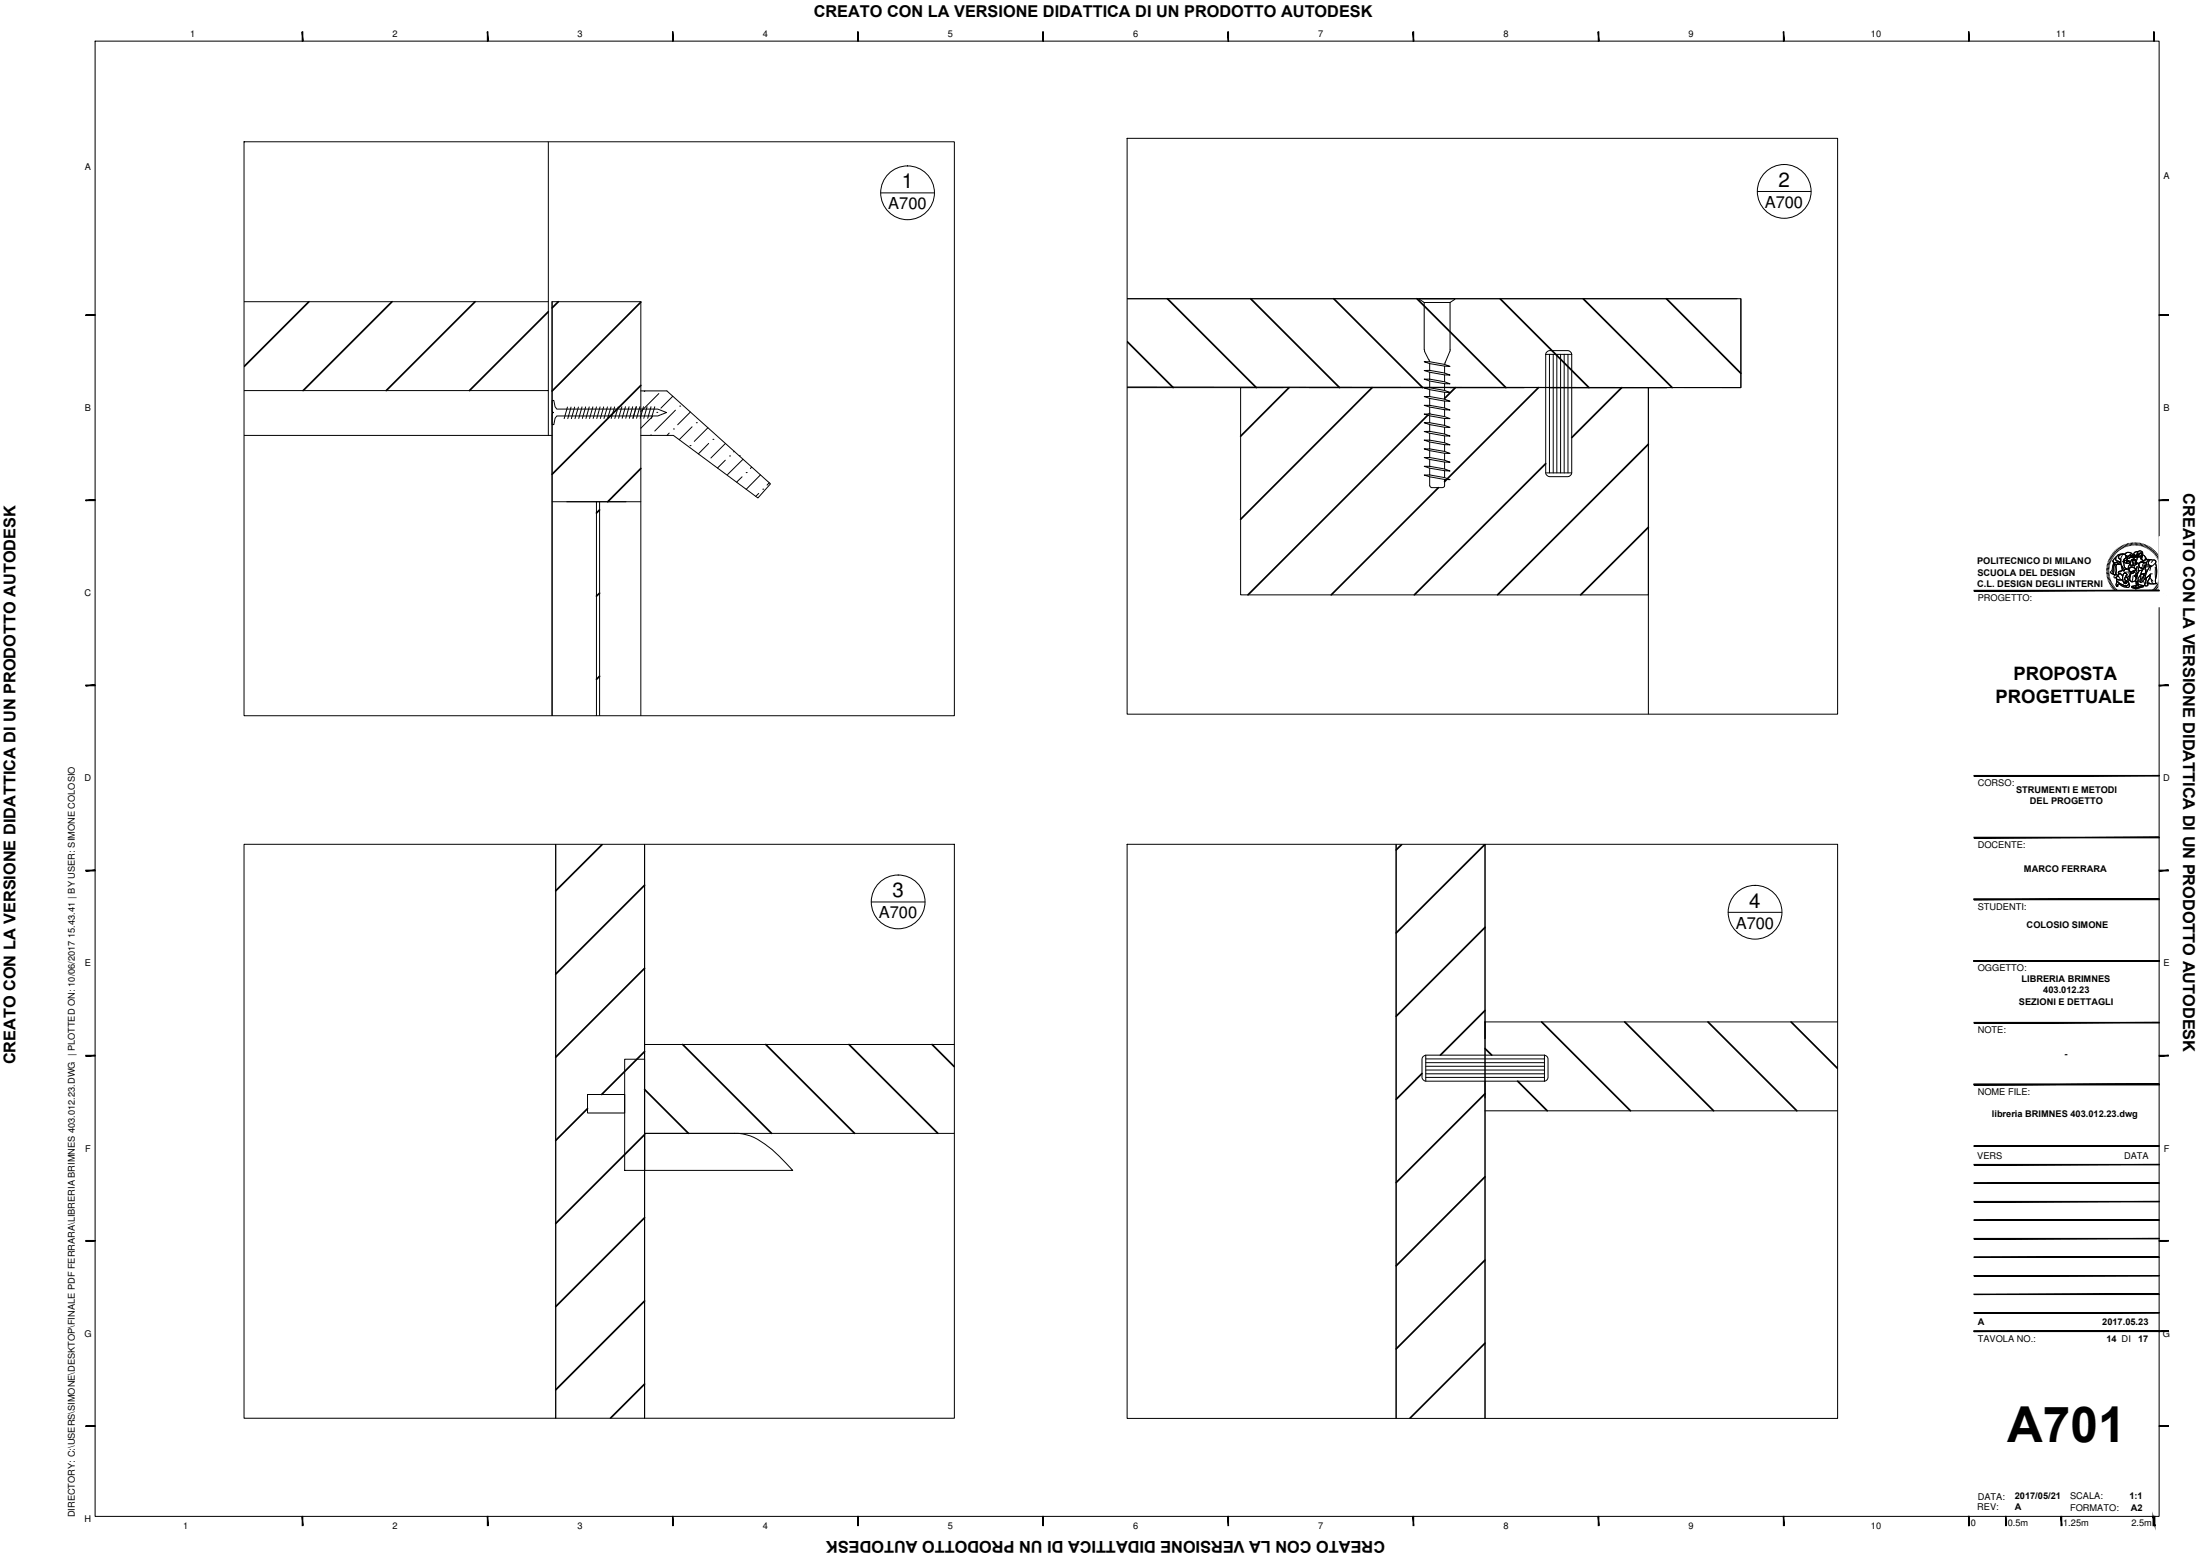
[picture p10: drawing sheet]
<svg xmlns="http://www.w3.org/2000/svg" width="594mm" height="420mm" viewBox="0 0 594 420" stroke-linecap="round" stroke-linejoin="round" font-family="sans-serif">
<g fill="none" stroke="#000" stroke-width=".27">
<path d="M25.7 11.1h557.3v398.4h-557.3zM81.6 8.6h.2v2.5zM81.6 8.6l.2 2.5h-.2zM131.6 8.6h.2v2.5zM131.6 8.6l.2 2.5h-.2zM181.6 8.6h.2v2.5zM181.6 8.6l.2 2.5h-.2zM231.6 8.6h.2v2.5zM231.6 8.6l.2 2.5h-.2zM281.6 8.6h.2v2.5zM281.6 8.6l.2 2.5h-.2zM331.6 8.6h.2v2.5z"/>
<path d="M331.6 8.6l.2 2.5h-.2zM381.6 8.6h.1v2.5zM381.6 8.6l.1 2.5h-.1zM431.6 8.6h.1v2.5zM431.6 8.6l.1 2.5h-.1zM481.6 8.6h.1v2.5zM481.6 8.6l.1 2.5h-.1zM531.6 8.6h.1v2.5zM531.6 8.6l.1 2.5h-.1zM581.6 8.6h.1v2.5zM581.6 8.6l.1 2.5h-.1zM148.1 38.3v67.2h-82.2"/>
<path d="M23.2 85.2l2.5-.2v.2zM23.2 85h2.5l-2.5 .2zM65.9 81.5h82.2M383.4 80.7v.2l1.2 .8M384.6 97.7h1.5l4 .7 1.5 .5-5.5-.7zM384.6 81.7h7M384.6 81.7v12.7M384.6 94.4l.1 .4M384.7 94.9l1.2 2.3M385.9 97.2l.2 .4M386.1 98.1v1.9M390.1 98.9v1.8"/>
<path d="M390.2 98l-.1 .4M391.5 94.8l-1.3 3.2M391.6 81.7v12.8M391.6 94.4l-.1 .4M392.8 80.7v.2M392.8 80.9l-1.2 .8M417.4 95.7a1.19 1.19 0 0 1 1-1h5a1.2 1.2 0 0 1 1 1M417.4 95.7v32a1.19 1.19 0 0 0 1 1h5a1.2 1.2 0 0 0 1-1v-32M417.4 95.7h7M418.4 95.7v32M419.4 95.7v32M420.4 95.7v32"/>
<path d="M421.4 95.7v32M422.4 95.7v32M423.4 95.7v32M469.1 80.7h-164.7h165.7v24h-165.7M470.1 80.7v24l-165.7-.2M583 85.2l2.5-.2v.2zM583 85h2.5l-2.5 .2zM65.9 117.6h83.2M148.1 105.5v12.1M149.1 108.1h.4l.4 1.7 .5 .7h27.2l2.4 .9-2.4 .9h-27.2l-.5 .7-.4 1.7h-.4v-3l.3-.3-.3-.3zM153.2 109.9l-.9 3.1M154.2 109.9l-.9 3.1"/>
<path d="M155.2 109.9l-.9 3.1M156.2 109.9l-.9 3.1M157.2 109.9l-.9 3.1M158.1 109.9l-.8 3.1M159.1 109.9l-.9 3.1M160.1 109.9l-.9 3.1M161.1 109.9l-.9 3.1M162 109.9l-.9 3.1M163 109.9l-.9 3.1M164 109.9l-.9 3.1M165 109.9l-.9 3.1M166 109.9l-1 3.1"/>
<path d="M166.9 109.9l-.9 3.1M167.9 109.8l-.9 3.2M168.9 109.8l-.9 3.2M169.9 109.8l-.9 3.2M170.8 109.8l-.8 3.2M171.8 109.8l-.9 3.2M172.8 109.8l-.9 3.2M173 105.6h7.1l28 25.1-3.4 3.8-22.9-16.9h-8.8M173.8 109.8l-.9 3.2M174.1 105.6l-.1 .1M174.7 109.8l-.9 3.2M175.7 117.5h.1"/>
<path d="M175.8 109.8l-.9 3.2M176.2 112.5l-3.2 3.1M176.8 109.8l-.9 3.2M177.4 111.4h.1M177.9 106.3l-4.9 4.8M180.7 116.9l-.6 .7M181.7 107l-3.2 3.2M181.8 115.8h.1M182.4 110.8l-5.6 5.6M183.5 109.7h.1M186.4 111.3l-3.4 3.4M186.9 115.2l-3.5 3.5"/>
<path d="M188 114.1h.1M191.2 115.5l-3.7 3.7M191.4 119.7l-2.8 2.9M192.5 118.6h.1M195.9 119.7l-3.9 4M346.5 104.7h-11.5v55.9h110.1v-55.9h-26.5h31.5h-31.5M353.5 104.7h31.1M384.6 100h1.5l4 .7 1.5 .6-1.5-.1-4-.7zM384.6 102.4h1.5l4 .7 1.5 .5h-1.5l-4-.7zM384.6 104.7h1.5l4 .7 1.5 .6-1.5-.1-4-.7zM384.6 107.1h1.5l4 .7 1.5 .5h-1.5l-4-.7zM384.6 109.4h1.5l4 .8 1.5 .5-5.5-.8z"/>
<path d="M384.6 111.8h1.5l4 .7 1.5 .5h-1.5l-4-.7zM384.6 114.1h1.5l4 .8 1.5 .5h-1.5l-4-.7zM384.6 116.5h1.5l4 .7 1.5 .5h-1.5l-4-.7zM384.6 118.8h1.5l4 .8 1.5 .5h-1.5l-4-.7zM386.1 100.5v1.9M386.1 102.9v1.8M386.1 105.2v1.9M386.1 107.6v1.8M386.1 109.9v1.9M386.1 112.3v1.8M386.1 114.7v1.8M386.1 117v1.8"/>
<path d="M386.1 119.4v1.8M390.1 101.2v1.9M390.1 103.6v1.8M390.1 105.9v1.9M390.1 108.3v1.9M390.1 110.6v1.9M390.1 113v1.9M390.1 115.4v1.8M390.1 117.7v1.9M391.6 104.7h20M445.1 104.7v88.1M23.2 135.2l2.5-.2v.2z"/>
<path d="M23.2 135h2.5l-2.5 .2zM149.1 135.5h23.9M161.1 135.5v57.7M161.9 135.5v57.7M186.3 120.3h.1M195.9 124.3l-2.2 2.1M197 123.1h.1M198.3 121.8l-.2 .2M199.6 123.1h.1M200.4 128.8l-1.5 1.4M200.6 124l-4.1 4.2M201.5 127.6h.1"/>
<path d="M203 126.1l-.4 .4M204.9 133.2l-.8 .8M205.3 128.2l-3.8 3.9M206 132.1h.1M207.7 130.4l-.6 .6M384.6 121.2h1.5l4 .7 1.5 .5h-1.5l-4-.7zM384.6 123.5h1.5l4 .8 1.5 .5h-1.5l-4-.7zM384.6 125.9h1.5l4 .7 1.5 .6-5.5-.8zM384.6 128.3l1.5-.1 4 .8 1.5 .5h-1.5l-4-.7zM386.1 128.8v2.3l.5 .5M386.1 121.7v1.8M386.1 124.1v1.8"/>
<path d="M386.1 126.4v1.8M390.1 129.5v1.6l-.3 .5-3.2 .1M390.1 120.1v1.8M390.1 122.4v1.9M390.1 124.8v1.8M390.1 127.1v1.9M417.4 127.7h7M583 135.2l2.5-.2v.2zM583 135h2.5l-2.5 .2zM568.8 153.8l.7 .1M568.8 154.1l.7 .1M568.9 153.5h.6"/>
<path d="M568.9 153.1l.7 .1M568.9 152.8l.7 .1M569 152.4l.7 .1M569.1 152.1l.7 .1M569.2 151.7l.7 .2M569.4 151.4l.6 .2M569.5 151.1l.6 .2M569.5 154.5h-.7M569.5 154.8l-.6 .1M569.6 155.2l-.7 .1M569.6 155.5l-.7 .1M569.7 150.7l.6 .3"/>
<path d="M569.7 155.8l-.7 .1M569.8 156.1l-.7 .2M569.8 150.4l.6 .4M569.9 156.4l-.7 .2M570 156.7l-.7 .2M570 150.1l.6 .4M570.1 157l-.6 .3M570.2 149.8l.6 .4M570.2 157.3l-.6 .3M570.4 157.6l-.6 .3M570.4 149.5l.5 .5M570.6 157.9l-.6 .4"/>
<path d="M570.6 149.2l.5 .5M570.7 151.8l.3 .1h.6l.4 .2 .7-.4v.7l-1.8-.1zM570.7 151.8l.1 .4M570.7 158.2l-.5 .4M570.9 152.3l-.3 .4-.1 1.7-.3 .4 .4 .2M570.9 149l.5 .5M570.9 158.4l-.5 .4M571 150.8l.3-.2v.2a.81 .81 0 0 0 .9 .9l.4 .1-.6 .3-.4-.2h-.8l-.2-.5zM571.1 148.7l.5 .5M571.1 158.7l-.5 .4M571.1 152.3l.5 .1-.2 .6v2.2l-.8-.2 .2-.7v-1.3zM571.1 152.4l-.3 .6v1.4l-.2 .6 .7 .2"/>
<path d="M571.4 158.9l-.6 .5M571.4 155.9l.1 .4 .5 .3 1.2-.1M571.4 148.5l.4 .5M571.5 150.3l.6-.6 1.3-.1a1 1 0 0 0-1.3 1l.6 .4v.7h-.5a.81 .81 0 0 1-.9-.9zM571.5 156.3l.7 .3 1-.1 .1 .4 .3 .4-.1 .2 .3-.3 .2 .4-.1-.5 .3 .4-.1-.5 .3 .2-.8-.7 .4-.7 .4 .1 .3 1a.85 .85 0 0 1-.4 1.3l-.6-.1-1.1-.4a1.45 1.45 0 0 1-1.1-1.4zM571.5 156.3l.2 .6a1.28 1.28 0 0 0-.1 1.4l.3-.1a.38 .38 0 0 1 .1-.6 .38 .38 0 0 1 .6 .3l.6 .4a1.7 1.7 0 0 0 1.8 0l-.1-.7M571.6 152.4l1.1-.1 .6 1.2v.5l-.4 .1a.58 .58 0 0 0-.6 .2 .58 .58 0 0 0-.1 .6l-.3 .5-.5-.2-.1-.4 .2-.7-.1-1.1zM571.6 159.1l-.5 .5M571.6 152.4l-.2 .5v2.3M571.7 148.3l.4 .5M571.7 156.9l.9 .8 1.3 .5 .5-.1 .5-.5 .1 .7a1.78 1.78 0 0 1-2-.1 .68 .68 0 0 0-.6-.4 .68 .68 0 0 0-.6 .3l.2 .1-.4 .1a1.28 1.28 0 0 1 .1-1.4zM571.7 156.9l.9 .8 1.7 .7"/>
<path d="M571.8 159.4l-.4 .5M571.9 155.4a.55 .55 0 0 0-.8-.1 .55 .55 0 0 0-.1 .8l1-.4 .5 .5M572 148l.3 .6M572 159.6l-.4 .5M572.1 155.1l.4-.3 .7 .7v1l-1 .1a.69 .69 0 0 1-.8-.8l.6-.1-.1-.4zM572.2 154.4l1.1-.4 .3 .1 .3-.5 .9 .2 .5 .6v.9l-.9 .6-.4-.1 .1-.3a.43 .43 0 0 0 0-.7 .43 .43 0 0 0-.7 .2l-.2 .5-.7-.7-.4 .1zM572.2 150.1a1 1 0 0 1 1-.5 1 1 0 0 1 .9 .9l-.3 .4a.86 .86 0 0 0-.3 1.1l.2 1.3 .6 .3-.5 .1-.2 .4a.37 .37 0 0 1-.4-.2 .37 .37 0 0 1 .1-.4l-.6-1.2v-1.3l-.4-.2a.44 .44 0 0 1-.1-.7zM572.2 147.8l.4 .6M572.3 159.8l-.4 .5M572.4 154.7l.8 .8M572.5 154.8l-.5 .5v.4M572.5 147.6l.4 .6"/>
<path d="M572.6 160l-.4 .5M572.7 152.4l-1.9-.2-.5 1.7-.5 .6 .3 .3M572.8 152.7l.3 1.4M572.8 147.5l.4 .6M573.1 150l-.4 .8-.1 1.1 .7 1.7a.27 .27 0 0 0 .1 .5 .27 .27 0 0 0 .3-.3l.6-.2-.6-.3-.1-1a1.52 1.52 0 0 1 .5-1.8l-.1-.5-.3-.3-1.1-.1-.6 .2-.5 .5-.2 .5a.81 .81 0 0 0 .9 .9h.4l-.6 .4-.4-.2h-.8a.8 .8 0 0 1 .4-1.3h.1M573.2 147.3l.2 .6M573.3 154l-.4 .1a.55 .55 0 0 0-.6 .2 .55 .55 0 0 0-.1 .6v.1M573.3 149.6a.99 .99 0 0 0-1.2 1l.6 .4M573.5 147.2l.3 .6M573.5 154.8h.1a.41 .41 0 0 1 .6 .1 .41 .41 0 0 1-.1 .6l-.5 1 .8 .7-.3-.2 .1 .5-.3-.4 .1 .5-.2-.4-.3 .3 .1-.2-.4-.5v-1.1zM573.5 154.8h.1a.43 .43 0 0 1 .6 .1 .43 .43 0 0 1-.1 .6l-.3 .6a.45 .45 0 0 0-.1 .4 .45 .45 0 0 0 .4 .3l.3 .3-.3-.1 .2 .5-.4-.4 .2 .5-.3-.4-.3 .3 .1-.3-.3-.3-.1-.4v-.9zM573.6 151.5l.8-.3 .3 .2-.4 .2 .1 .5-.6-.2z"/>
<path d="M573.6 150.9l.9-.3-.1 .6-1.1 .5zM573.6 151.5l.3 .5 .5 .1M573.7 149.7l.6-.5h.6l.9 .4-.1 .4a.75 .75 0 0 0-1 .2l-.6-.2M573.8 147l.3 .6M573.9 149.4l.5-.2 .8 .1a.53 .53 0 0 1 .5 .7h-.1a.51 .51 0 0 0-.9 .2 .76 .76 0 0 1-.9-.6zM574 150l.7 .2 .6-.5 .3 .3-.2 .5-.5 .3-.4-.2-.5 .1zM574.2 146.9l.2 .6M574.3 153.6h.1a1.38 1.38 0 0 1 .9 1.1v.7l-.3 .1M574.4 151.5h.8l-.2 .2a.38 .38 0 0 1-.2 .4 .38 .38 0 0 1-.5-.1 .38 .38 0 0 1 .1-.5zM574.4 155.9l.3 1a.85 .85 0 0 1-.4 1.3h-.4M574.4 151.2l.3 .2M574.5 150.9l-.1 .3-1.1 .5"/>
<path d="M574.5 154.5l-.8 .2M574.5 146.8l.2 .7M574.5 150.6l-.3 .5M574.7 154.1l.6 .6M574.7 151.5l-.4 .1v.3a.37 .37 0 0 0 .5 .3 .37 .37 0 0 0 .2-.5l.2-.2-.6 .1M574.8 154.6a.71 .71 0 0 1 .1 .9 .71 .71 0 0 1-.7 .3h-.2M574.8 153.8l.1-.3 .4-.4h.7l.5 .3 .2 .7-.4-.1-1 .4 .6 .4 .4-.2 .1-.4a.42 .42 0 0 0 .3-.4 .42 .42 0 0 0-.2-.4l-.5-.3h-.6l-.5 .7h-.2v-.5l.4-.9 .3 .2 1 .1 .6-.5-.1-.3 .7 .2-.1 .4 .2 .6-.3 .6 .2 .4-.3 .6-.6 .3v.5l-.4-.1 .3 .3 .2-.1v.5l.2-.3-.3 1.1-1 .2-.9-.7 .5-.8 .1-.9M574.8 153.6l.7-.5 1 .3 .3 .6-.8 .2a.5 .5 0 0 1-.6 .4 .5 .5 0 0 1-.4-.5zM574.8 146.7l.2 .7M574.9 156.4l.8 .7M575 150.5l.1 .1M575.1 150.1l.2 .2"/>
<path d="M575.2 155.8v1M575.2 152.4l-.4 .5-.1 .8M575.2 146.7l.1 .6M575.2 150.2h.1M575.3 154.4l1.1-.3-.1 .5-.5 .2zM575.3 155.3l-.1 .6-.6 .7M575.4 154.6l-.1 .1M575.5 150.3l.4-.1 .5 .1v-.2l.2 .4-.5 .1zM575.6 150l-.2 .5-.4 .3-.5-.2-.5 .1M575.6 146.6v.7M575.6 151.2l.6-.3 .5 .2 .3 .8-.2 .5-.2-.4 .1-.1v-.3a.42 .42 0 0 0-.4-.5 .42 .42 0 0 0-.4 .5l.1 .9-.6 .1a.49 .49 0 0 1 0-.8zM575.6 158.3l2-.4 1.2 .2-2.1 .6z"/>
<path d="M575.6 158.3l1.1 .4v.3l-1.1-.4zM575.9 151.1h.1a.66 .66 0 0 1 .7 .6l-.1 .9h-.6l-.2-1.2zM575.9 146.6l.1 .7M576 155.5l-.3 1.5a.41 .41 0 0 0 .7-.1h.3M576 150.2v-.3a.5 .5 0 0 1 .6 0 .5 .5 0 0 1 .2 .4l-.2 .2M576 154.6v.1M576.1 149.9h.5l.2 .5-.2 .1-.2-.3h-.4zM576.1 154.3l.1 .1M576.1 154.5l.1 .1M576.1 154.3v.1M576.2 151.4h.1M576.2 151.3l-.1 .1"/>
<path d="M576.3 146.5v.7M576.4 155.4l.3 .1 .2-.6 .4-.2-.5 1.4v-.5l-.2 .1zM576.4 150.3l-.5-.1-.4 .1 .3 .1a.39 .39 0 0 0 .4 .3 .39 .39 0 0 0 .3-.4l-.1-.2v.3M576.4 152.7v.6M576.4 154.1l-.1 .5-.4 .2-.5-.3M576.4 151.2l.3 .2-.1 .2M576.6 151.4a.38 .38 0 0 0-.6-.4 .38 .38 0 0 0-.1 .7v.2a.48 .48 0 0 1-.1 .8 .48 .48 0 0 1-.6-.5l.1-.2a.9 .9 0 0 1 .8-1h.4l.4 .5 .1 .7-.3 .2-.1-.3M576.6 146.5v.7M576.7 151.7h-.2M576.7 151.5v.1a.35 .35 0 0 1-.1 .5 .35 .35 0 0 1-.5-.1h-.1M576.7 152.3l-.2 .3h-.5M576.7 158.7l2.1-.6v.3l-2.1 .6z"/>
<path d="M576.7 158.7v.3M576.8 155.3l-.1 .7 .3-.2M576.8 150.4l.2-.1 .1 .5-.2 .7M576.9 154.9h.1M576.9 149.9l.1 .4M576.9 151.9l-.1-.3a1.13 1.13 0 0 0 .1-1.3l-.1 .1-.1-.4a.56 .56 0 0 1-.4-.6 .56 .56 0 0 1 .7-.5l.3 .1-.2 .7 .1 .9 .2-.1v-.5l.3 .4 .5-.2-.1 .7 .2-.1a.49 .49 0 0 1 .3 .6 .49 .49 0 0 1-.6 .4l-.4 .3M577 146.6l-.1 .7M577 155.3l-.1 .2M577 152.9l-.1 1.4M577 152.2l.5 .2M577.1 157l.2-.1 .1 1.1-.2-.6-.4 .7zM577.2 154.1l-.4 .4v.4"/>
<path d="M577.2 154.7l-.3 .2-.2 .6-.4-.1 .3 .3 .2-.1M577.3 149.1a.75 .75 0 0 1 1.3 .2v.8l-.4 .8v-.7l.2-.5-.2-.5-.3 .3a.74 .74 0 0 0-.5 1l-.2 .1-.1-.8zM577.3 153l-.4 .9M577.3 149a.78 .78 0 0 1 1.1-.1 .78 .78 0 0 1 .2 1l-.5 1 .3-1.2-.2-.5-.3 .3a.74 .74 0 0 0-.5 1l-.2 .1a1.5 1.5 0 0 1 .1-1.6zM577.3 149l-.3-.1a.8 .8 0 0 0-.8 .8M577.3 146.6l-.1 .7M577.4 150l.3 .4 .4-.2M577.6 149.7l.2 .1M577.6 152.1l.7-.4 1.1 .2a.73 .73 0 0 1-.3 1.2l-.4 .5h-.4l-.3-.3a.87 .87 0 0 1-.4-1.1zM577.6 149.5l.6-.3 .2 .6-.2 .4a.47 .47 0 0 1-.7-.1 .47 .47 0 0 1 .1-.6zM577.6 154.1l.9-.1-.4 1.1-.8 1.1 .1 .7-.3 .1-.2 .6-.2-1zM577.6 154.1l-.9 2.5 .2 1 .4-.7 .2 1.4-.3-.9-.5 1.1 .2-.9"/>
<path d="M577.7 153.1l-.3 .5 .1 .5 1.1-.2 .3-.6M577.7 146.6l-.1 .7M577.7 150.2l.1 .1M577.7 149.8h.1M577.7 150.1h.1M578 149.9l.3 .1M578 146.7l-.1 .7M578.1 155h.8l-.1 .7-.4 .5-.1 .5 .3 .3-.2 .2h-.5l-.1-.2zM578.1 150h.1M578.3 150.7l.4 .7M578.3 153.2l.1 .1M578.4 151.7l1.1-.6h.8l-.7 1z"/>
<path d="M578.4 146.8l-.2 .6M578.5 154l-.4 1.1-.7 1-.1 .9M578.5 153.2h-.3M578.6 149.8l.5 .3 .6 1h-.3a.57 .57 0 0 1-1 0l-.1-.4zM578.6 149.8l.5 .3 .4 .7M578.6 153.5h-.1M578.7 146.9l-.2 .6M578.8 158.1v.3l-2 .6-1.2-.4v-.3l1.1 .4 2.1-.6-1.2-.2-2 .4M579.1 147l-.2 .6M579.1 153h.3l-.1 1.9-1.2 .2 .3-1.1zM579.1 152.8l-.1 .4M579.1 151.9h.4l.1 .4"/>
<path d="M579.2 150.6l.5 .5M579.3 154.9l-1.2 .2-.2 2.1 .7-.2-.3-.3 .1-.5 .4-.5 .1-.7M579.3 156.3l-.1 .3 .2 .1M579.4 153.1v1.3l-.3 .9a1.77 1.77 0 0 0 0 2.2h.1M579.4 147.1l-.3 .7M579.6 156.1l1.1-1.1-.4 1.4a1.31 1.31 0 0 0-.3 1.6l-.3 .2-.6-.1zM579.6 152l.3-.5 .4-.4 1 .2a.55 .55 0 0 1 .8 .1 .55 .55 0 0 1-.2 .8l-.3 .3a1.09 1.09 0 0 1-1.9-.2M579.6 152.3v.3l-.4 .2a.83 .83 0 0 1-.7 .7 .83 .83 0 0 1-.9-.6l.1-.7 .5-.4 .6 .1-.2 .6a.29 .29 0 0 0 .2 .4 .29 .29 0 0 0 .3-.3 .58 .58 0 0 0 .1-.6 .58 .58 0 0 0-.6-.3l-.8 .2-.3 .4v.3M579.7 153.8v.6M579.7 147.3l-.3 .6M580 147.4l-.3 .6M580.1 153l-.9 .1"/>
<path d="M580.2 157.2l.5 .4M580.4 151.1l-1.1 .1-.9 .5M580.4 147.6l-.4 .6M580.5 159.9l.4 .6M580.5 156l.8 .9M580.6 153l-1 1.7-.4 1.7 1.4-1.3 .6-.1M580.6 151.1l.7 .2a.56 .56 0 0 1 .7 .1 .56 .56 0 0 1 0 .7l.4 1.5v1.6l-.4 1.7 .3 .7h-2.2a.46 .46 0 0 1-.3-.4 .46 .46 0 0 1 .3-.4l.6-1.8-1.5 1.4a5.3 5.3 0 0 1 1.5-3.4l.4-.1-.8-.3-.2-.4 .1-.4zM580.6 151.1l-.4 .7-.1 .4 .3 .4 .7 .3M580.7 147.8l-.4 .6M580.7 155l-.4 1.4a1.43 1.43 0 0 0-.3 1.6l-.3 .2-.6-.1 .5-2M580.8 159.7l.4 .5M580.8 153l-.3 1.1"/>
<path d="M580.9 156.5l.2 .8 .5 .4M581 148l-.5 .5M581.1 159.5l.4 .5M581.2 148.2l-.4 .5M581.2 151.6l-.3 .3M581.3 159.3l.4 .5M581.5 148.4l-.4 .5M581.5 159.1l.5 .4M581.7 158.8l.5 .5M581.8 148.6l-.5 .6M581.9 158.6l.6 .4M582 153.2l.1 3.3"/>
<path d="M582 152.1a9.1 9.1 0 0 1 0 4.9l.2 .6h-2.3M582 148.9l-.5 .5M582.1 158.3l.6 .4M582.3 149.2l-.5 .4M582.3 158l.6 .4M582.5 149.5l-.5 .4M582.5 157.7l.6 .4M582.7 157.5l.6 .3M582.7 149.7l-.5 .4M582.8 157.2l.6 .3M582.9 150l-.5 .4M582.9 156.9l.7 .3"/>
<path d="M583 156.6l.7 .2M583.1 150.3l-.6 .4M583.2 156.3l.6 .2M583.3 150.6l-.6 .4M583.3 156l.6 .1M583.3 155.6l.7 .2M583.4 155.3l.7 .1M583.4 151l-.6 .3M583.4 155l.7 .1M583.5 154.4h.6M583.5 154.7h.6M583.6 151.3l-.6 .3"/>
<path d="M583.7 151.7l-.7 .2M583.8 151.9l-.6 .3M583.9 152.3l-.6 .2M584 152.7l-.7 .1M584.1 153l-.7 .1M584.1 153.4h-.7M584.1 154.1h-.6M584.1 153.7l-.6 .1M572.8 160.2l-.3 .5M573.1 160.3l-.3 .6M573.4 160.5l-.3 .6M573.7 160.6l-.3 .6"/>
<path d="M574 160.7l-.2 .6M574.3 160.8l-.2 .7M574.6 160.9l-.2 .7M575 161l-.2 .7M575.3 161.1l-.2 .6M575.6 161.1l-.1 .7M575.9 161.1l-.1 .7M576.2 161.2v.7M576.6 161.2v.7M576.9 161.2v.7M577.2 161.1l.1 .7M577.5 161.1l.1 .7"/>
<path d="M577.8 161.1l.2 .6M578.2 161l.1 .6M578.5 160.9l.2 .6M578.8 160.8l.2 .6M579.1 160.7l.3 .6M579.4 160.5l.3 .7M579.7 160.4l.3 .6M580 160.2l.3 .6M580.2 160.1l.4 .5M23.2 185.2l2.5-.2v.2zM23.2 185h2.5l-2.5 .2zM149.1 193.2v-111.7h23.9v111.7"/>
<path d="M583 185.2l2.5-.2v.2zM583 185h2.5l-2.5 .2zM23.2 235.2l2.5-.2v.2zM23.2 235h2.5l-2.5 .2zM150.1 228v154.9M174.1 228v154.9M377 228v155M401 228v155M583 235.2l2.5-.2v.2zM583 235h2.5l-2.5 .2zM401 275.9h95.2M23.2 285.2l2.5-.2v.2z"/>
<path d="M23.2 285h2.5l-2.5 .2zM158.7 295.5h10v5h-10zM168.7 286h5.4v30h-5.4zM174.1 282h83.6M385 284.9v7M385 285.9h32.1M385 286.9h32.1M385 287.9h32.1M385 288.9h32.1M385 290h32.1M385 290.9h32.1M401 299.9h95.2"/>
<path d="M417.1 284.9a1.11 1.11 0 0 1 .9 1v5a1.11 1.11 0 0 1-.9 1M417.1 284.9h-32.1a1.2 1.2 0 0 0-1 1v5a1.2 1.2 0 0 0 1 1h32.1M417.1 284.9v7M583 285.2l2.5-.2v.2zM583 285h2.5l-2.5 .2zM174.1 306h24.2a12.8 12.8 0 0 1 8.2 2.9 48.8 48.8 0 0 1 7.6 7.1h-40zM174.1 306h83.6M23.2 335.2l2.5-.2v.2zM23.2 335h2.5l-2.5 .2zM583 335.2l2.5-.2v.2zM583 335h2.5l-2.5 .2zM23.2 385.2l2.5-.2v.2z"/>
<path d="M23.2 385h2.5l-2.5 .2zM583 385.2l2.5-.2v.2zM583 385h2.5l-2.5 .2zM81.6 409.5h.2v2.5zM81.6 409.5l.2 2.5h-.2zM131.6 409.5h.2v2.5zM131.6 409.5l.2 2.5h-.2zM181.6 409.5h.2v2.5zM181.6 409.5l.2 2.5h-.2zM231.6 409.5h.2v2.5zM231.6 409.5l.2 2.5h-.2zM281.6 409.5h.2v2.5z"/>
<path d="M281.6 409.5l.2 2.5h-.2zM331.6 409.5h.2v2.5zM331.6 409.5l.2 2.5h-.2zM381.6 409.5h.1v2.5zM381.6 409.5l.1 2.5h-.1zM431.6 409.5h.1v2.5zM431.6 409.5l.1 2.5h-.1zM481.6 409.5h.1v2.5zM481.6 409.5l.1 2.5h-.1zM531.6 409.5h.1v2.5zM531.6 409.5l.1 2.5h-.1zM541.6 409.5h.1v2.5z"/>
<path d="M541.6 409.5l.1 2.5h-.1zM556.5 409.5h.3v2.5zM556.5 409.5l.3 2.5h-.3zM581.4 409.5h.5v2.5zM581.4 409.5l.5 2.5h-.5zM581.6 409.5h.1v2.5zM581.6 409.5l.1 2.5h-.1z"/>
</g>
<g fill="none" stroke="#000" stroke-width=".47">
<path d="M83.4 81.5l-17.5 17.4M105.9 81.5l-24 24M128.3 81.5l-24 24M148.1 84.2l-21.3 21.3M150.8 81.5l-1.7 1.7M173 81.6l-23.9 24M304.4 92.3l12.4 12.4M315.2 80.7l24 24M337.7 80.7l24 24M360.2 80.7l24 24M382.6 80.7l24 24M405.1 80.7l24 24"/>
<path d="M427.5 80.7l24.1 24M450 80.7l20.1 20.1M173 104.1l-23.9 24M348.1 104.7l-13.1 13.1M370.5 104.7l-35.5 35.5M385.6 112.1l-48.6 48.5M386.1 111.6l-.2 .2M393 104.7l-2.9 2.9M415.4 104.7l-24.6 24.6M437.9 104.7l-13.5 13.5M445.1 119.9l-40.7 40.7M161.9 137.7l-.8 .8"/>
<path d="M173 126.5l-8.9 9M388.4 131.7l-28.9 28.9M390.6 129.5l-.5 .6M417.4 125.2l-35.5 35.4M445.1 142.4l-18.3 18.2M161.9 160.2l-.8 .8M161.9 182.6l-.8 .8M162.6 228l-12.5 12.6M174.1 239l-24 24M378.5 228l-1.5 1.5M401 228l-24 23.9M401 250.4l-24 24"/>
<path d="M174.1 261.5l-24 24M401 272.9l-12.1 12M416.3 275.9l24 24M438.7 275.9l24 24M461.2 275.9l24 24M483.6 275.9l12.6 12.6M158.7 299.4l-8.6 8.5M174.1 294.2l11.8 11.8M174.1 283.9l-11.6 11.6M184.3 282l24.1 24M206.8 282l24 24M229.3 282l24 24"/>
<path d="M251.7 282l6 6M384 289.9l-7 7M401 283.1l1.8 1.8M401 295.3l-24 24M409.8 291.9l8 8M174.1 306.4l-24 24M401 317.8l-24 24M174.1 328.8l-24 24M174.1 351.3l-24 24M401 340.2l-24 24.1M174.1 373.7l-9.2 9.2M401 362.7l-20.3 20.3"/>
</g>
<g fill="#000">
<path d="M81.6 8.6l.2 2.5v-2.5zM81.6 8.6l.2 2.5h-.2z"/>
<path d="M131.6 8.6l.2 2.5v-2.5zM131.6 8.6l.2 2.5h-.2z"/>
<path d="M181.6 8.6l.2 2.5v-2.5zM181.6 8.6l.2 2.5h-.2z"/>
<path d="M231.6 8.6l.2 2.5v-2.5zM231.6 8.6l.2 2.5h-.2z"/>
<path d="M281.6 8.6l.2 2.5v-2.5zM281.6 8.6l.2 2.5h-.2z"/>
<path d="M331.6 8.6l.2 2.5v-2.5zM331.6 8.6l.2 2.5h-.2z"/>
<path d="M381.6 8.6l.1 2.5v-2.5zM381.6 8.6l.1 2.5h-.1z"/>
<path d="M431.6 8.6l.1 2.5v-2.5zM431.6 8.6l.1 2.5h-.1z"/>
<path d="M481.6 8.6l.1 2.5v-2.5zM481.6 8.6l.1 2.5h-.1z"/>
<path d="M531.6 8.6l.1 2.5v-2.5zM531.6 8.6l.1 2.5h-.1z"/>
<path d="M581.6 8.6l.1 2.5v-2.5zM581.6 8.6l.1 2.5h-.1z"/>
<path d="M23.2 85.2h2.5v-.2zM23.2 85h2.5l-2.5 .2z"/>
<path d="M583 85.2h2.5v-.2zM583 85h2.5l-2.5 .2z"/>
<path d="M23.2 135.2h2.5v-.2zM23.2 135h2.5l-2.5 .2z"/>
<path d="M583 135.2h2.5v-.2zM583 135h2.5l-2.5 .2z"/>
<path d="M23.2 185.2h2.5v-.2zM23.2 185h2.5l-2.5 .2z"/>
<path d="M583 185.2h2.5v-.2zM583 185h2.5l-2.5 .2z"/>
<path d="M23.2 235.2h2.5v-.2zM23.2 235h2.5l-2.5 .2z"/>
<path d="M583 235.2h2.5v-.2zM583 235h2.5l-2.5 .2z"/>
<path d="M23.2 285.2h2.5v-.2zM23.2 285h2.5l-2.5 .2z"/>
<path d="M583 285.2h2.5v-.2zM583 285h2.5l-2.5 .2z"/>
<path d="M23.2 335.2h2.5v-.2zM23.2 335h2.5l-2.5 .2z"/>
<path d="M583 335.2h2.5v-.2zM583 335h2.5l-2.5 .2z"/>
<path d="M23.2 385.2h2.5v-.2zM23.2 385h2.5l-2.5 .2z"/>
<path d="M583 385.2h2.5v-.2zM583 385h2.5l-2.5 .2z"/>
<path d="M81.6 409.5l.2 2.5v-2.5zM81.6 409.5l.2 2.5h-.2z"/>
<path d="M131.6 409.5l.2 2.5v-2.5zM131.6 409.5l.2 2.5h-.2z"/>
<path d="M181.6 409.5l.2 2.5v-2.5zM181.6 409.5l.2 2.5h-.2z"/>
<path d="M231.6 409.5l.2 2.5v-2.5zM231.6 409.5l.2 2.5h-.2z"/>
<path d="M281.6 409.5l.2 2.5v-2.5zM281.6 409.5l.2 2.5h-.2z"/>
<path d="M331.6 409.5l.2 2.5v-2.5zM331.6 409.5l.2 2.5h-.2z"/>
<path d="M381.6 409.5l.1 2.5v-2.5zM381.6 409.5l.1 2.5h-.1z"/>
<path d="M431.6 409.5l.1 2.5v-2.5zM431.6 409.5l.1 2.5h-.1z"/>
<path d="M481.6 409.5l.1 2.5v-2.5zM481.6 409.5l.1 2.5h-.1z"/>
<path d="M531.6 409.5v2.5h.1zM531.6 409.5h.1v2.5z"/>
<path d="M531.6 409.5l.1 2.5v-2.5zM531.6 409.5l.1 2.5h-.1z"/>
<path d="M541.6 409.5l.1 2.5v-2.5zM541.6 409.5l.1 2.5h-.1z"/>
<path d="M556.5 409.5l.3 2.5v-2.5zM556.5 409.5l.3 2.5h-.3z"/>
<path d="M581.6 409.5l.1 2.5v-2.5zM581.6 409.5l.1 2.5h-.1z"/>
<path d="M581.4 409.5l.5 2.5v-2.5zM581.4 409.5l.5 2.5h-.5z"/>
</g>
<path d="M558.1 159.5l30.7 4.3-5.8-4.3zM558.1 159.5l30.7 4.3h-30.7z" fill="#fff"/>
<path d="M558.1 159.5h24.9l5.8 4.3zM558.1 159.5l30.7 4.3h-30.7z" fill="none" stroke="#fff" stroke-width=".27"/>
<path d="M583 145h5.8l-5.8 14.5zM588.8 145l-5.8 14.5 5.8 4.3z" fill="#fff"/>
<path d="M558.1 159.5h24.9v-14.5h5.8v18.8h-30.7zM583 145h5.8l-5.8 14.5zM588.8 145v18.8l-5.8-4.3z" fill="none" stroke="#fff" stroke-width=".27"/>
<g fill="#000">
<path d="M533 159.6h50v-.2zM533 159.4h50l-50 .2z"/>
<path d="M533 209.6h50v-.2zM533 209.4h50l-50 .2z"/>
<path d="M533 226.2h50v-.1zM533 226.1h50l-50 .1z"/>
<path d="M533 242.8v.1l50-.1zM533 242.9l50-.1v.1z"/>
<path d="M533 259.4v.2l50-.2zM533 259.6l50-.2v.2z"/>
<path d="M533 259.4v.2l50-.2zM533 259.6l50-.2v.2z"/>
<path d="M533 259.4v.2l50-.2zM533 259.6l50-.2v.2z"/>
<path d="M533 259.4v.2l50-.2zM533 259.6l50-.2v.2z"/>
<path d="M533 242.9h50v-.1zM533 242.8h50l-50 .1z"/>
<path d="M533 276.1v.1l50-.1zM533 276.2l50-.1v.1z"/>
<path d="M533 292.7v.2l50-.2zM533 292.9l50-.2v.2z"/>
<path d="M533 292.7v.2l50-.2zM533 292.9l50-.2v.2z"/>
<path d="M533 319.4h50zM533 319.5l50-.1z"/>
<path d="M533 314.4h50zM533 314.6l50-.2z"/>
<path d="M533 309.4v.2l50-.2zM533 309.6l50-.2v.2z"/>
<path d="M533 339.4h50zM533 339.5l50-.1z"/>
<path d="M533 334.4h50zM533 334.5l50-.1z"/>
<path d="M533 329.4h50zM533 329.5l50-.1z"/>
<path d="M533 324.4h50zM533 324.5l50-.1z"/>
<path d="M533 359.4v.2l50-.2zM533 359.6l50-.2v.2z"/>
<path d="M533 359.4v.2l50-.2zM533 359.6l50-.2v.2z"/>
<path d="M533 354.4h50zM533 354.6l50-.2z"/>
<path d="M533 349.4h50zM533 349.6l50-.2z"/>
<path d="M533 344.4h50zM533 344.5l50-.1z"/>
<path d="M583 359.6h2.5v-.2zM583 359.4h2.5l-2.5 .2z"/>
<path d="M583 359.6h2.5v-.2zM583 359.4h2.5l-2.5 .2z"/>
</g>
<g fill="none" stroke="#000" stroke-width=".27">
<path d="M65.9 38.3h191.8v155h-191.8zM304.4 37.4h191.8v155.4h-191.8zM237.8 52.1h14.5M474.5 51.7h14.5M533 159.6l50-.2v.2zM533 159.4h50l-50 .2zM533 209.6l50-.2v.2zM533 209.4h50l-50 .2zM65.9 228h191.8v155h-191.8zM304.4 228h191.8v155h-191.8zM533 226.2l50-.1v.1zM533 226.1h50l-50 .1z"/>
<path d="M235.3 243.6h14.5M466.7 246.4h14.4M533 242.9l50-.1v.1zM533 242.8h50l-50 .1zM533 259.4h50l-50 .2zM533 259.6l50-.2v.2zM533 276.1h50l-50 .1zM533 276.2l50-.1v.1zM533 292.7h50l-50 .2zM533 292.9l50-.2v.2zM533 319.4h50zM533 319.5l50-.1z"/>
<path d="M533 314.4h50zM533 314.6l50-.2zM533 309.4h50l-50 .2zM533 309.6l50-.2v.2zM533 339.4h50zM533 339.5l50-.1zM533 334.4h50zM533 334.5l50-.1zM533 329.4h50zM533 329.5l50-.1zM533 324.4h50zM533 324.5l50-.1z"/>
<path d="M533 359.4h50l-50 .2zM533 359.6l50-.2v.2zM533 354.4h50zM533 354.6l50-.2zM533 349.4h50zM533 349.6l50-.2zM533 344.4h50zM533 344.5l50-.1zM583 359.6l2.5-.2v.2zM583 359.4h2.5l-2.5 .2z"/>
<circle cx="245.1" cy="52.1" r="7.3"/>
<circle cx="481.8" cy="51.7" r="7.3"/>
<circle cx="242.5" cy="243.5" r="7.3"/>
<circle cx="473.9" cy="246.3" r="7.3"/>
</g>
<text font-size="13.4" x="542" y="389.3">A701</text>
<g font-size="5.5">
<text x="243.5" y="50.8">1</text>
<text x="480.2" y="50.4">2</text>
<text x="241" y="242.3">3</text>
<text x="472.3" y="245.1">4</text>
</g>
<g font-size="5">
<text x="543.7" y="183.7">PROPOSTA</text>
<text x="538.9" y="189.8">PROGETTUALE</text>
</g>
<g font-size="4.4">
<text x="219.7" y="4.6">CREATO CON LA VERSIONE DIDATTICA DI UN PRODOTTO AUTODESK</text>
<text x="239.8" y="56.5">A700</text>
<text x="476.5" y="56.1">A700</text>
<text x="589.6" y="133.2" transform="rotate(90 589.6 133.2)">CREATO CON LA VERSIONE DIDATTICA DI UN PRODOTTO AUTODESK</text>
<text x="237.3" y="248">A700</text>
<text x="468.7" y="250.8">A700</text>
<text x="4.2" y="287.4" transform="rotate(-90 4.2 287.4)">CREATO CON LA VERSIONE DIDATTICA DI UN PRODOTTO AUTODESK</text>
<text x="374" y="416" transform="rotate(-180 374 416)">CREATO CON LA VERSIONE DIDATTICA DI UN PRODOTTO AUTODESK</text>
</g>
<g font-size="2.5">
<text x="51.3" y="9.9">1</text>
<text x="106" y="9.9">2</text>
<text x="156" y="9.9">3</text>
<text x="206" y="9.9">4</text>
<text x="256" y="9.9">5</text>
<text x="306" y="9.9">6</text>
<text x="356" y="9.9">7</text>
<text x="406" y="9.9">8</text>
<text x="456" y="9.9">9</text>
<text x="505.2" y="9.9">10</text>
<text x="555.2" y="9.9">11</text>
<text x="22.9" y="46">A</text>
<text x="584.2" y="48.3">A</text>
<text x="22.9" y="111">B</text>
<text x="584.2" y="111">B</text>
<text x="533.9" y="152.4">POLITECNICO DI MILANO</text>
<text x="534" y="155.5">SCUOLA DEL DESIGN</text>
<text x="22.8" y="161">C</text>
<text x="533.9" y="158.5">C.L. DESIGN DEGLI INTERNI</text>
<text x="534.1" y="162.3">PROGETTO:</text>
<text x="22.8" y="211">D</text>
<text x="534.1" y="212.3">CORSO:</text>
<text x="544.4" y="214.2">STRUMENTI E METODI</text>
<text x="584.1" y="211">D</text>
<text x="548.2" y="217.2">DEL PROGETTO</text>
<text x="534.1" y="229">DOCENTE:</text>
<text x="546.6" y="235.4">MARCO FERRARA</text>
<text x="534.1" y="245.6">STUDENTI:</text>
<text x="547.3" y="250.5">COLOSIO SIMONE</text>
<text x="22.9" y="261">E</text>
<text x="534.1" y="262.3">OGGETTO:</text>
<text x="584.2" y="261">E</text>
<text x="545.9" y="265.2">LIBRERIA BRIMNES</text>
<text x="551.8" y="268.2">403.012.23</text>
<text x="545.2" y="271.3">SEZIONI E DETTAGLI</text>
<text x="534.1" y="278.9">NOTE:</text>
<text x="557.5" y="285.4">-</text>
<text x="534.1" y="295.6">NOME FILE:</text>
<text x="537.9" y="301.6">libreria BRIMNES 403.012.23.dwg</text>
<text x="23" y="311">F</text>
<text x="584.3" y="311">F</text>
<text x="533.9" y="312.9">VERS</text>
<text x="573.6" y="312.9">DATA</text>
<text x="534.1" y="357.9">A</text>
<text x="567.7" y="357.9">2017.05.23</text>
<text x="22.8" y="360.9">G</text>
<text x="534.1" y="362.4">TAVOLA NO.:</text>
<text x="568.8" y="362.4">14 DI</text>
<text x="577.4" y="362.4">17</text>
<text x="584.1" y="360.9">G</text>
<text x="533.9" y="407.9">REV:</text>
<text x="534.1" y="404.9">DATA:</text>
<text x="544.1" y="407.9">A</text>
<text x="544.1" y="404.8">2017/05/21</text>
<text x="559" y="404.9">SCALA:</text>
<text x="559" y="407.9">FORMATO:</text>
<text x="575" y="404.8">1:1</text>
<text x="575.4" y="407.9">A2</text>
<text x="20.2" y="409.7" transform="rotate(-90 20.2 409.7)">DIRECTORY: C:\USERS\SIMONE\DESKTOP\FINALE PDF FERRARA\LIBRERIA BRIMNES 403.012.23.DWG | PLOTTED ON: 10/06/2017 15.43.41 | BY USER: SIMONE COLOSIO</text>
<text x="22.8" y="410.9">H</text>
<text x="49.5" y="412.8">1</text>
<text x="106" y="412.8">2</text>
<text x="156" y="412.8">3</text>
<text x="206" y="412.8">4</text>
<text x="256" y="412.8">5</text>
<text x="306" y="412.8">6</text>
<text x="356" y="412.8">7</text>
<text x="406" y="412.8">8</text>
<text x="456" y="412.8">9</text>
<text x="505.2" y="412.8">10</text>
<text x="532.2" y="412">0</text>
<text x="542.1" y="412">0.5m</text>
<text x="557.1" y="412">1.25m</text>
<text x="575.5" y="412">2.5m</text>
</g>
</svg>
